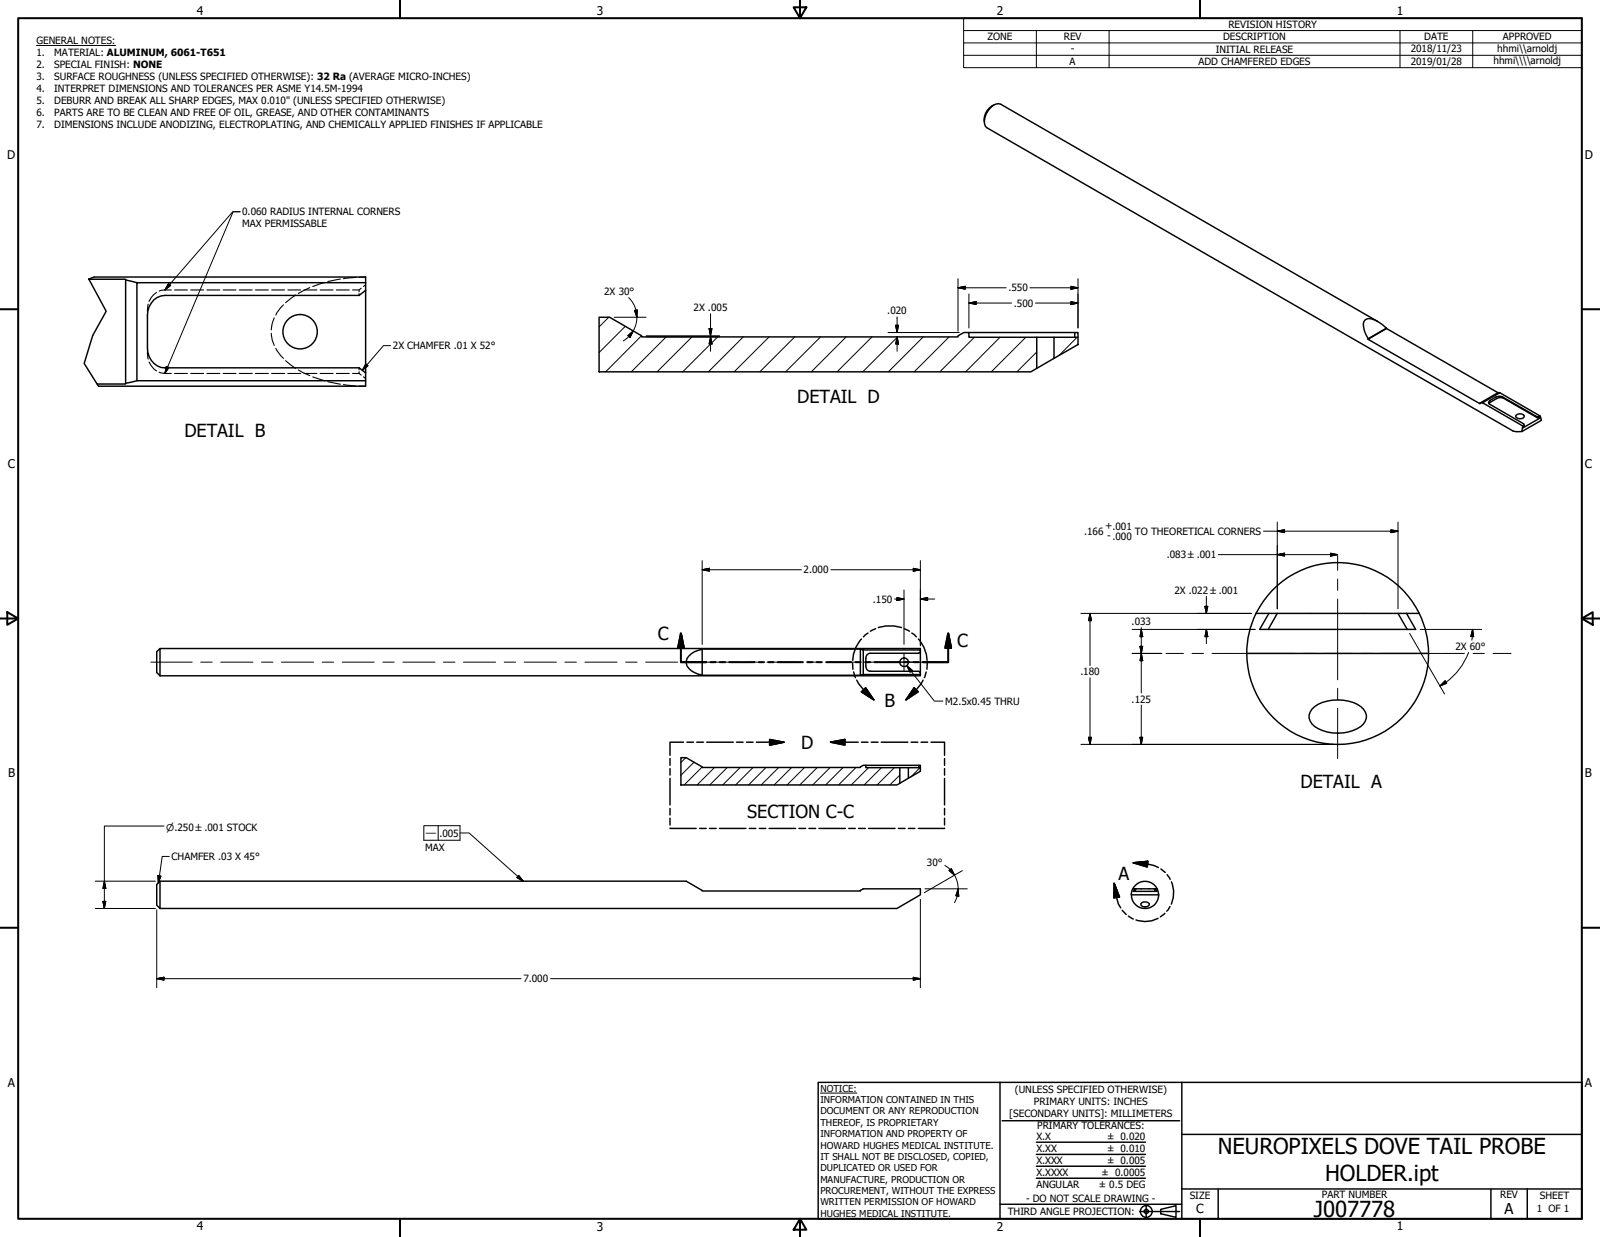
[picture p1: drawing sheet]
<svg xmlns="http://www.w3.org/2000/svg" width="559mm" height="432mm" viewBox="0 0 559 432" stroke-linecap="round" stroke-linejoin="round" font-family="sans-serif">
<!-- layer: Hatch (ANSI) -->
<g fill="none" stroke="#000" stroke-width=".35">
<path d="M212.6 110.7l-3.4 3.4M218.4 113.9l-9.2 9.2M224.1 117.2l-12.6 12.6M232.7 117.6l-12.2 12.2M241.7 117.6l-12.2 12.2M250.6 117.6l-12.2 12.2M259.6 117.6l-12.2 12.2M268.6 117.6l-12.2 12.2M277.6 117.6l-12.2 12.2M286.6 117.6l-12.2 12.2M295.5 117.6l-12.2 12.2M304.5 117.6l-12.1 12.2"/>
<path d="M313.5 117.6l-12.2 12.2M322.5 117.6l-12.2 12.2M331.5 117.6l-12.2 12.2M340.3 117.7l-12.1 12.1M349.2 117.7l-12 12.1M358.3 117.7l-12.1 12.1M376.2 117.7l-6.4 6.4M362.1 122.9l-6.9 6.9M239.5 264.5l-1.7 1.7M242.4 266.1l-4.6 4.5M245.2 267.7l-6.2 6.3M249.6 267.9l-6.1 6.1"/>
<path d="M254 267.9l-6.1 6.1M258.5 267.9l-6.1 6.1M263 267.9l-6.1 6.1M267.5 267.9l-6.1 6.1M272 267.9l-6.1 6.1M276.5 267.9l-6.1 6.1M281 267.9l-6.1 6.1M285.4 267.9l-6.1 6.1M289.9 267.9l-6.1 6.1M294.4 267.9l-6 6.1M299 267.9l-6.1 6.1M303.3 268l-6 6"/>
<path d="M307.8 268l-6 6M312.4 268l-6.1 6M314.3 270.6l-3.5 3.4M321.3 268l-3.2 3.2"/>
</g>
<!-- layer: Visible (ANSI) -->
<g fill="none" stroke="#000" stroke-width=".51">
<path d="M347.1 36.6a5.9 5.9 0 0 0-3.4 5.9M31.1 97.5h12.8v.2M32.9 96.7h94.8v4.6M43.9 97.7l3.9 1M43.9 97.7v36.1M127.7 98.7h-79.9v34.2h79.9v-2.7M127.7 101.3l-2.3 1.8h-67.8a6.5 6.5 0 0 0-6.1 7.1v11.2a6.6 6.6 0 0 0 6.1 7h67.8l2.3 1.8M127.7 101.3v28.9M209.2 110.7h3.7l11.2 6.5v.4h110.5v-.4l2-1.1h1.8v1.6h23.7v10.9l-2.1 1.2h-150.8zM338.4 116.1h36.9M362.1 117.7h6M368.1 117.7h8.4v2.6l-8.4 4.8z"/>
<path d="M375.3 117.7v-1.6h1.2v1.6M477.8 118.2v.2M481.1 112.2l-131.6-75.8a3.2 3.2 0 0 0-3.6 1.2 6.2 6.2 0 0 0-1.7 6.5l184.2 106.3 1.1 .3 2.1-.1M484.2 114.6a8.6 8.6 0 0 0-6.8-3.3 2.22 2.22 0 0 0-1.2 2.9l.3 1.2 1.3 2.8M484.2 114.6l-6.4 3.6M484.2 114.6l.1 .1M43.9 133.8v.2h-10M47.8 132.9l-3.9 .9M127.7 132.9v1.9h-93.3M368.1 125.1l-6 3.5M523.2 137.1l-38.9-22.4-6.5 3.7 39 22.5 .1-.2M523.8 137.1l14.1 8.1-.4 .3"/>
<path d="M523.8 137.1l-.6-.1-6.3 3.7M523.8 137.1l-6 3.5M517.8 140.6l14.1 8.1 .4-.3M517.8 140.6l-.9 .1M519.9 140.8l.2-.1a5.6 5.6 0 0 1 4.5-1.9l12.5 7.1M529.5 145a2.12 2.12 0 0 1 2.8 0v.5a1.84 1.84 0 0 1-3-.1zM531.9 148.7l-.3 1.9M536.7 145.4l-11.9-6.8a2.56 2.56 0 0 0-2.4 0l-2.3 1.5-.2 .7 12.4 7.2-.3 1.3 5.8-3.3M536.7 145.4l.8 .1 .3 .5-.7-.1zM537.9 145.2l.4 1.5-6.7 3.9M438.7 214.1a31.8 31.8 0 0 0-3.3 14M443.2 214.1h-4.5a31.8 31.8 0 0 1 28.5-17.7 31.8 31.8 0 0 1 28.5 17.7h-4.5"/>
<path d="M446.1 214.1h45.1M488.3 214.1l3.2 5.6M491.2 214.1l3.2 5.6h-54.5l3.3-5.6h2.9l-3.2 5.6M495.7 214.2a31.7 31.7 0 0 1 3.2 13.9M55.9 226.4l-1.2 1.1v7.3l1.2 1.1M245.2 226.6a6.4 6.4 0 0 0-5.5 4.1 4.8 4.8 0 0 0 4.1 4.6l1.4 .3M245.2 226.6h55.3v9.1h-55.3zM300.5 226.6l1 .3M301.5 226.9h19.9v.7M301.5 235.5l-1 .1M301.5 226.9v8.6M321.4 234.8v.7h-19.9"/>
<path d="M321.4 227.6l-.5 .4h-17a1.63 1.63 0 0 0-1.5 1.7v2.8a1.64 1.64 0 0 0 1.5 1.8h17l.5 .5M321.4 235.5v.4h-265.5M321.4 226.9v-.5h-265.5v9.5M321.4 227.6v7.2M435.4 228.1h63.5a31.8 31.8 0 0 1-31.7 31.7 31.8 31.8 0 0 1-31.8-31.7zM458.2 247.5a14.3 14.3 0 0 1 14.3-2.3 5.7 5.7 0 0 1 4.7 5.4 6 6 0 0 1-4.7 4.4 14.4 14.4 0 0 1-14.3-2.3 3.8 3.8 0 0 1 0-5.2zM237.8 264.5h1.8l5.6 3.4h55.3l1-.8h.9v.9h11.9v5.4l-1.1 .6h-75.4zM302.4 267.1h18.5M314.3 268h2.9M317.2 268h4.2v1.2l-4.2 2.5zM317.2 271.7l-2.9 1.7M320.9 268v-.9h.5v.9"/>
<path d="M55.9 307.6h183.7l5.6 3.4h55.3l1-.7h19.9v2.1l-8.2 4.7h-257.3zM55.9 307.6l-1.2 1.1v7.3l1.2 1.1M395.2 312.4h9.5a4.8 4.8 0 0 1-4.8 4.7 4.8 4.8 0 0 1-4.7-4.7zM395.6 310.3l-.5 2.1M396.3 310.3h-.7a4.8 4.8 0 0 1 8.6 0h-.7M396.7 310.3h6.8M398.7 315.2a1.62 1.62 0 0 1 2.7 .7 2 2 0 0 1-2.9 0zM403.1 310.3l.4 .8M403.5 310.3l.5 .8h-8.2l.5-.8h.4l-.5 .8M404.1 310.3l.5 2.1"/>
<circle cx="104.8" cy="115.8" r="6"/>
<circle cx="315.8" cy="231.2" r="1.49"/>
</g>
<!-- layer: Visible Narrow (ANSI) -->
<path d="M520.4 139.8l-.3 .9M522.4 138.6l.3 .5M524.8 138.6l.3 .4" fill="none" stroke="#000" stroke-width=".38"/>
<!-- layer: Break Line (ANSI) -->
<path d="M32.9 96.7l-1.9 .7 6.1 11.2-4.7 8.5-3 9.8 5 7.9" fill="none" stroke="#000" stroke-width=".51"/>
<!-- layer: Hidden (ANSI) -->
<g fill="none" stroke="#000" stroke-width=".38">
<path d="M113.4 98.6l-4.2 1.4M118.9 97.4l-4.4 .9M124.3 96.8l-4.3 .5M127.7 96.7l-2.2 .1M127.7 99.4l-.8 .6M51.5 109.5v.7M51.8 106.2l-.3 2.7M54.7 102.1a6.4 6.4 0 0 0-2.6 3.1M59.8 101.2h-2.2l-2 .4M61 101.2h4.5M66.6 101.2h4.5M72.3 101.2h4.5"/>
<path d="M77.9 101.2h4.5M83.6 101.2h4.5M89.2 101.2h4.5M94.7 116.3l.4 2.4 .7 1.9M94.9 101.2h4.5M95.8 110.9l-.7 2-.4 2.3M99 106.4l-2.3 2.8-.4 .8M100.5 101.2h4.5M103.3 103l-3.5 2.7M106.2 101.2h4.5M108.2 100.4l-4 2M111.8 101.2h4.5"/>
<path d="M117.5 101.2h4.5M123.1 101.2h2.3M125.4 102.5v.6M126.2 100.6l-.8 .6v.7M51.5 122.7l.3 2.6M51.5 121.4v.6M52.1 126.4l1.7 2.4 .9 .7M55.6 129.9l2 .5h2.2M61 130.4h4.5M66.6 130.4h4.5M72.3 130.4h4.5M77.9 130.4h4.5"/>
<path d="M83.6 130.4h4.5M89.2 130.4h4.5M94.9 130.4h4.5M96.3 121.6l1.7 2.5 1 1M99.8 125.9l3.5 2.7M100.5 130.4h4.5M104.2 129.2l4 1.9M106.2 130.4h4.5M109.2 131.6l4.2 1.3M111.8 130.4h4.5M114.5 133.2l4.4 .9M117.5 130.4h4.5"/>
<path d="M120 134.2l4.3 .5M123.1 130.4h2.3M125.4 128.4v.7M125.4 129.7v.7M125.4 130.4l.8 .5M125.5 134.7l2.2 .1M126.9 131.5l.8 .6"/>
</g>
<!-- layer: Detail Boundary (ANSI) -->
<g fill="none" stroke="#000" stroke-width=".51">
<path d="M305.8 219.5l-1.8 .8M306.8 219.1a13 13 0 0 1 8 0M315.8 219.5l1.8 .8M297.8 231.5l.1 2.1M298.1 234.6l.7 1.9M299.2 237.4l2.4 3.4 3.6 3.5M300.9 223.1a11.5 11.5 0 0 0-3.1 7.4M303.1 221l-1.5 1.3M318.5 221l1.5 1.3M320.7 223.1a11.5 11.5 0 0 1 3.1 7.4M322.4 237.4l-2.4 3.4-3.6 3.5M323.5 234.6l-.7 1.9"/>
<path d="M323.8 231.5l-.1 2.1M238.7 259.1h-4.7v4.6M239.9 259.1h2.3M243.3 259.1h2.4M246.8 259.1h9.3M257.2 259.1h2.3M260.7 259.1h2.3M264.2 259.1h9.6M268.8 258.1l5 1-5 1zM290.1 259.1l5-1v2zM290.1 259.1h9.6M300.9 241.5l1.4-1.4 2.9 4.2z"/>
<path d="M300.9 259.1h2.2M304.3 259.1h2.3M307.8 259.1h9.3M318.2 259.1h2.3M319.3 240.1l1.4 1.4-4.3 2.8zM321.7 259.1h2.3M325.2 259.1h4.7v4.6M234 264.8v2.3M234 268.3v2.3M234 271.7v9.3M329.9 264.8v2.3M329.9 268.3v2.3"/>
<path d="M329.9 271.7v9.3M234 289.1l9.1 .1M234 282.2v2.3M234 285.6v2.4M244.3 289.2h2.3M247.8 289.2h2.3M251.3 289.2h9.2M261.7 289.2h2.3M265.2 289.2h2.3M268.6 289.2h9.3M279 289.2h2.4M282.5 289.2h2.4"/>
<path d="M286 289.2h9.3M296.4 289.2h2.3M299.8 289.2h2.4M303.3 289.2h9.3M313.8 289.2h2.3M317.2 289.2h2.3M329.9 289.1l-9.2 .1M329.9 282.2v2.3M329.9 285.6v2.4M389.1 308.4l1.9 4.7-2 .3zM389.1 308.4l.9 4.8 .6 2.3 .8 1.4M391.9 317.8l1.4 1.4"/>
<path d="M394.1 319.8l1.7 1M395.8 301.2l5.1-.5-.2 1.9zM395.8 301.2l5 .4 2.3 .5 1.5 .7M405.4 303.3l1.6 1.2M406.8 318.8l-1.5 1.2M407.6 305.3l1.1 1.7M408.6 316.4l-1.1 1.7M409.1 307.8a9.6 9.6 0 0 1 0 7.8M404.4 320.5a9.1 9.1 0 0 1-7.7 .6"/>
</g>
<path d="M290.1 259.1l5-1zM290.1 259.1l5-1v2zM300.9 241.5l4.3 2.8zM300.9 241.5l1.4-1.4 2.9 4.2zM319.3 240.1l-2.9 4.2zM319.3 240.1l1.4 1.4-4.3 2.8zM268.8 260.1l5-1zM268.8 258.1l5 1-5 1zM389.1 308.4l1.9 4.7zM389.1 308.4l1.9 4.7-2 .3zM395.8 301.2l5.1-.5zM395.8 301.2l5.1-.5-.2 1.9z" fill="#000" stroke="#000" stroke-width=".51"/>
<!-- layer: Section Line (ANSI) -->
<g fill="none" stroke="#000" stroke-width=".7">
<path d="M237.8 221.2l1 5h-2zM237.8 221.2v9.9h8.8M248.1 231.1h1.8M251.4 231.1h1.8M254.7 231.1h8.8M265 231.1h1.8M268.4 231.1h1.7M271.7 231.1h8.7M281.9 231.1h1.8M285.2 231.1h1.8M288.5 231.1h8.8M298.8 231.1h1.8"/>
<path d="M302.1 231.1h1.8M305.4 231.1h8.9M315.7 231.1h1.9M319 231.1h1.9M331.2 221.2l1 5h-2.1zM331.2 221.2v9.9h-8.9"/>
</g>
<path d="M237.8 221.2l1 5zM237.8 221.2l1 5h-2zM331.2 221.2l1 5zM331.2 221.2l1 5h-2.1z" fill="#000" stroke="#000" stroke-width=".7"/>
<!-- layer: Border (ANSI) -->
<g fill="none" stroke="#000" stroke-width=".7">
<path d="M6.3 6.3h546.1v419.1h-546.1zM139.7 0v6.3M277.2 2.5h4.4l-2.2 3.8zM279.4 0v6.3M419.1 0v6.3M0 107.9h6.3M552.4 107.9h6.4M0 215.9h6.3M2.5 213.7l3.8 2.2-3.8 2.2zM552.4 215.9l3.9-2.2v4.4zM552.4 215.9h6.4M0 323.8h6.3"/>
<path d="M552.4 323.8h6.4M139.7 425.4v6.4M279.4 425.4l2.2 3.9h-4.4zM279.4 425.4v6.4M419.1 425.4v6.4"/>
</g>
<!-- layer: Title (ANSI) -->
<g fill="none" stroke="#000" stroke-width=".51">
<path d="M285.8 377.8h266.6v47.6h-266.6zM349.2 377.8v47.6M412.7 377.8v47.6M350 391.2h62M361.9 398.7h38.1M412.7 396h139.7M361.9 411.3h38.1M361.9 407.1h38.1M361.9 403h38.1M412.7 415h139.7M425.4 415v10.4M520.7 415v10.4"/>
<path d="M533.4 415v10.4M349.2 420.4h63.5M398 422.9h14M400.3 420.6v4.6M405.4 422.1l5.3-1.2v4l-5.3-1.2z"/>
<circle cx="400.3" cy="422.9" r="2.06"/>
<circle cx="400.3" cy="422.9" r=".73"/>
</g>
<path d="M286.5 381.6h12.8" fill="none" stroke="#000" stroke-width=".35"/>
<!-- layer: Symbol (ANSI) -->
<g fill="none" stroke="#000" stroke-width=".35">
<path d="M12.7 15.9h27.7M336.5 10.7v-4.4h215.9v4.4M336.5 15h215.9M336.5 19.3h215.9M361.9 10.7v12.9M387.3 10.7v12.9M488.9 10.7v12.9M514.3 10.7v12.9M552.4 10.7h-215.9v4.3M552.4 10.7v12.9h-215.9v-8.6M83.8 73.9h-2.5l-23.7 27.3M83.9 73.9h-2.5l-23.8 56.5"/>
<path d="M58.9 99l.7 .6-2 1.6zM58.1 127.9l.9 .4-1.4 2.1zM127.8 127.1l.7 .6-1.9 1.6zM136.4 120.6h-2.5l-7.3 8.7M316.7 232.3l1.9 1.7-.8 .6zM316.7 232.3l9.6 12.4h3M59.1 299h-2.5l-1.3 9.2M148 288.2h12.7v5.1h-12.7zM153 288.2v5.1M160.7 290.8h3.1l19 16.8M55.2 305.6l1 .2-.9 2.4zM181.2 305.6l1.6 2-2.3-1.3z"/>
</g>
<!-- layer: Dimension (ANSI) -->
<g fill="none" stroke="#000" stroke-width=".35">
<path d="M334.6 97.3v18.3M374 99.9l2.5 .6-2.5 .5zM376.5 97.3v17.2M214.5 110.7h11.1M219.3 117.2l1.9-1.7-1.2 2.3zM219.6 103.9l1.7 2.3a9.5 9.5 0 0 1 1 5.9l-.3 1.4a9.6 9.6 0 0 1-2.7 4.3l-1.6 1.2M221.6 108.3l1-.1-.2 2.5zM225.7 117.2h25.6M225.7 117.6h25.6M247.6 114.7h1.1l-.5 2.5zM248.2 117.6l.5 2.5h-1.1zM248.2 109.5v7.7"/>
<path d="M248.2 117.6v5M310.1 116.1h24.9M312.8 113.5h1l-.5 2.6zM313.3 117.6l.5 2.5h-1zM313.3 110.6v5.5M313.3 117.6v5M334.6 100.5l2.5-.6v1.1zM334.6 100.5h16.8M338.4 105.8l2.5-.5v1zM338.4 105.8h14.9M338.4 102.6v11.9M359.7 100.5h16.8"/>
<path d="M361.6 105.8h14.9M374 105.3l2.5 .5-2.5 .5zM245.2 198.9l2.6-.5v1zM245.2 198.9h34.7M245.2 195.7v29.3M290.2 198.9h31.2M319 198.4l2.4 .5-2.4 .5zM321.4 195.7v29.8M425.5 193.6h41.7M441.3 185.4h47M446.1 185.4l2.5-.5v1zM446.1 193.6l2.5-.5v1z"/>
<path d="M446.1 182.2v30.3M464.7 193.1l2.5 .5-2.5 .5zM485.8 184.9l2.5 .5-2.5 .5zM488.3 182.2v30.3M312.4 209.1h3.3M313.2 208.6l2.5 .5-2.5 .5zM315.7 205.9v19M321.4 209.1l2.6-.5v1zM321.4 209.1h5.1M377.5 214.1h59.6M380.7 214.1l.5 2.6h-1zM380.7 214.1v18.2"/>
<path d="M395.4 219.7h42.9M398.6 219.7l.5 2.5h-1zM398.6 219.1v22.8M420.8 211.6h1l-.5 2.5zM421.3 219.7l.5 2.5h-1zM421.3 208.2v5.9M421.3 219.7v5M496 219.7h21.5M514.3 219.7l.4 2.5h-1zM514.3 219.7l-.3 3.8M380.7 236.6v23.2M395.4 228.1h10.4"/>
<path d="M398.1 225.6h1l-.5 2.5zM398.6 228.1l.5 2.5h-1zM492.3 221.1l4 6.9M496.4 228.2l8.1 14.1M502.9 239.5l1.8-1.8 .6 .8zM505 238.1l-2.1 1.4M512.9 227.7a22.8 22.8 0 0 1-7.9 10.4M377.5 259.8h88.1M380.2 257.4h1l-.5 2.4zM398.1 257.4h1l-.5 2.4zM398.6 246.1v13.7M57.3 288.4h-20.9v28.7"/>
<path d="M33.3 307.6h21M33.3 317.1h21M35.9 314.6h1.1l-.6 2.5zM36.4 307.6l.6 2.5h-1.1zM54.7 317.6v27.2M321.4 313.9v30.9M323 310.3h14.8M330 302.1l1.9 1.4a9.6 9.6 0 0 1 2.6 5.4l.1 1.4M331.5 303.8l.7-.6 1.2 2.3zM334.3 312.8l-.9 2.3M334.6 310.3l.2 2.6-1-.2zM334.6 310.3l-.3 2.5"/>
<path d="M336.1 303.9l-13.3 7.7M54.7 341.6l2.6-.5v1zM54.7 341.6h127.3M192.3 341.6h129.1M319 341.1l2.4 .5-2.4 .5z"/>
</g>
<g fill="#000" stroke="#000" stroke-width=".35">
<path d="M334.6 100.5l2.5-.6zM334.6 100.5l2.5-.6v1.1zM221.2 115.5l-1.2 2.3zM219.3 117.2l1.9-1.7-1.2 2.3zM221.6 108.3l.8 2.4zM221.6 108.3l1-.1-.2 2.5zM247.6 114.7l.6 2.5zM247.6 114.7h1.1l-.5 2.5zM312.8 113.5l.5 2.6zM312.8 113.5h1l-.5 2.6zM338.4 105.8l2.5-.5zM338.4 105.8l2.5-.5v1z"/>
<path d="M374 101l2.5-.5zM374 99.9l2.5 .6-2.5 .5zM374 106.3l2.5-.5zM374 105.3l2.5 .5-2.5 .5zM248.2 117.6l.5 2.5zM248.2 117.6l.5 2.5h-1.1zM313.3 117.6l.5 2.5zM313.3 117.6l.5 2.5h-1zM245.2 198.9l2.6-.5zM245.2 198.9l2.6-.5v1zM319 199.4l2.4-.5zM319 198.4l2.4 .5-2.4 .5z"/>
<path d="M446.1 185.4l2.5-.5zM446.1 185.4l2.5-.5v1zM446.1 193.6l2.5-.5zM446.1 193.6l2.5-.5v1zM464.7 194.1l2.5-.5zM464.7 193.1l2.5 .5-2.5 .5zM485.8 185.9l2.5-.5zM485.8 184.9l2.5 .5-2.5 .5zM313.2 209.6l2.5-.5zM313.2 208.6l2.5 .5-2.5 .5zM321.4 209.1l2.6-.5zM321.4 209.1l2.6-.5v1z"/>
<path d="M380.7 214.1l.5 2.6zM380.7 214.1l.5 2.6h-1zM420.8 211.6l.5 2.5zM420.8 211.6h1l-.5 2.5zM398.1 225.6l.5 2.5zM398.1 225.6h1l-.5 2.5zM398.6 219.7l.5 2.5zM398.6 219.7l.5 2.5h-1zM398.6 228.1l.5 2.5zM398.6 228.1l.5 2.5h-1zM421.3 219.7l.5 2.5zM421.3 219.7l.5 2.5h-1z"/>
<path d="M502.9 239.5l1.8-1.8zM502.9 239.5l1.8-1.8 .6 .8zM514.3 219.7l.4 2.5zM514.3 219.7l.4 2.5h-1zM380.2 257.4l.5 2.4zM380.2 257.4h1l-.5 2.4zM398.1 257.4l.5 2.4zM398.1 257.4h1l-.5 2.4zM35.9 314.6l.5 2.5zM35.9 314.6h1.1l-.6 2.5zM36.4 307.6l.6 2.5zM36.4 307.6l.6 2.5h-1.1z"/>
<path d="M331.5 303.8l1.9 1.7zM331.5 303.8l.7-.6 1.2 2.3zM334.6 310.3l.2 2.6zM334.6 310.3l.2 2.6-1-.2zM54.7 341.6l2.6-.5zM54.7 341.6l2.6-.5v1zM319 342.1l2.4-.5zM319 341.1l2.4 .5-2.4 .5z"/>
</g>
<!-- layer: Center Mark (ANSI) -->
<path d="M312.5 231.1h6.4M315.7 228v6.3" fill="none" stroke="#000" stroke-width=".35"/>
<!-- layer: Symbol (ANSI) -->
<path d="M58.9 99l-1.3 2.2zM58.9 99l.7 .6-2 1.6zM58.1 127.9l-.5 2.5zM58.1 127.9l.9 .4-1.4 2.1zM127.8 127.1l-1.2 2.2zM127.8 127.1l.7 .6-1.9 1.6zM316.7 232.3l1.9 1.7zM316.7 232.3l1.9 1.7-.8 .6zM55.2 305.6l.1 2.6zM55.2 305.6l1 .2-.9 2.4zM180.5 306.3l2.3 1.3zM181.2 305.6l1.6 2-2.3-1.3z" fill="#000" stroke="#000" stroke-width=".35"/>
<!-- layer: Centerline (ANSI) -->
<g fill="none" stroke="#000" stroke-width=".35">
<path d="M467.2 193.9v5.2M467.2 202.1v4M467.2 209.1v28.2M52.7 231.1h14.4M70.1 231.1h4M77.1 231.1h11.2M91.3 231.1h4M98.3 231.1h11.2M112.5 231.1h4M119.5 231.1h11.2M133.7 231.1h4M140.7 231.1h11.2"/>
<path d="M154.9 231.1h4M161.9 231.1h11.2M176.1 231.1h4M183.1 231.1h11.2M197.3 231.1h4M204.3 231.1h11.2M218.5 231.1h4M225.5 231.1h11.2M239.7 231.1h3.9M246.7 231.1h11.2M260.9 231.1h4M267.8 231.1h11.3"/>
<path d="M282.1 231.1h4M289.1 231.1h11.2M303.3 231.1h4M310.3 231.1h14.3M407.2 228.1h6.1M416.3 228.1h4M423.3 228.1h28.7M455 228.1h4M462 228.1h10.4M475.4 228.1h4M482.4 228.1h29M514.5 228.1h3.9"/>
<path d="M521.5 228.1h6.2M467.2 240.3v4M467.2 247.3v17.5"/>
</g>
<g font-size="7.7">
<text x="425.4" y="403">NEUROPIXELS DOVE TAIL PROBE</text>
<text x="462.8" y="412.2">HOLDER.ipt</text>
<text x="458.9" y="424.8">J007778</text>
</g>
<g font-size="6.3">
<text x="278.4" y="140.8">DETAIL D</text>
<text x="64.4" y="152.4">DETAIL B</text>
<text x="229.8" y="223.4">C</text>
<text x="334.3" y="225.8">C</text>
<text x="308.9" y="246.9">B</text>
<text x="279.8" y="261.4">D</text>
<text x="454.2" y="275">DETAIL A</text>
<text x="261" y="285.6">SECTION C-C</text>
<text x="390.6" y="307.1">A</text>
</g>
<text font-size="5.2" x="525.5" y="423.8">A</text>
<text font-size="4.4" x="417.8" y="423.5">C</text>
<g font-size="4.2">
<text x="68.7" y="5.3">4</text>
<text x="208.4" y="5.3">3</text>
<text x="348.1" y="5.3">2</text>
<text x="487.8" y="5.3">1</text>
<text x="2.5" y="55.5">D</text>
<text x="553.5" y="55.5">D</text>
<text x="2.8" y="163.4">C</text>
<text x="553.5" y="163.4">C</text>
<text x="2.9" y="271.4">B</text>
<text x="553.5" y="271.4">B</text>
<text x="2.8" y="379.3">A</text>
<text x="553.5" y="379.3">A</text>
<text x="68.7" y="429.5">4</text>
<text x="208.4" y="429.6">3</text>
<text x="348.1" y="429.6">2</text>
<text x="487.8" y="429.5">1</text>
</g>
<g font-size="3.5">
<text x="429" y="9.8">REVISION HISTORY</text>
<text x="12.7" y="15.3">GENERAL NOTES:</text>
<text x="344.9" y="14.1">ZONE</text>
<text x="371.5" y="14.1">REV</text>
<text x="427.2" y="14.1">DESCRIPTION</text>
<text x="497.4" y="14.1">DATE</text>
<text x="524.9" y="14.1">APPROVED</text>
<text x="12.7" y="19.5">1.</text>
<text x="12.7" y="23.7">2.</text>
<text x="18.9" y="19.5">MATERIAL: ALUMINUM, 6061-T651</text>
<text x="18.9" y="23.7">SPECIAL FINISH: NONE</text>
<text x="373.6" y="22.7">A</text>
<text x="374" y="18.3">-</text>
<text x="418.6" y="22.7">ADD CHAMFERED EDGES</text>
<text x="424.6" y="18.4">INITIAL RELEASE</text>
<text x="492.7" y="18.2">2018/11/23</text>
<text x="492.7" y="22.5">2019/01/28</text>
<text x="521.6" y="22.4">hhmi\\\\arnoldj</text>
<text x="522.9" y="18.1">hhmi\\arnoldj</text>
<text x="12.7" y="27.8">3.</text>
<text x="18.9" y="27.8">SURFACE ROUGHNESS (UNLESS SPECIFIED OTHERWISE): 32 Ra (AVERAGE MICRO-INCHES)</text>
<text x="12.7" y="32">4.</text>
<text x="18.9" y="32">INTERPRET DIMENSIONS AND TOLERANCES PER ASME Y14.5M-1994</text>
<text x="12.7" y="36.2">5.</text>
<text x="12.7" y="40.4">6.</text>
<text x="18.9" y="36.2">DEBURR AND BREAK ALL SHARP EDGES, MAX 0.010&quot; (UNLESS SPECIFIED OTHERWISE)</text>
<text x="18.9" y="40.4">PARTS ARE TO BE CLEAN AND FREE OF OIL, GREASE, AND OTHER CONTAMINANTS</text>
<text x="12.7" y="44.6">7.</text>
<text x="18.9" y="44.6">DIMENSIONS INCLUDE ANODIZING, ELECTROPLATING, AND CHEMICALLY APPLIED FINISHES IF APPLICABLE</text>
<text x="84.6" y="75.2">0.060 RADIUS INTERNAL CORNERS</text>
<text x="84.6" y="79.4">MAX PERMISSABLE</text>
<text x="352.2" y="101.7">.550</text>
<text x="211" y="103.1">2X 30°</text>
<text x="354.1" y="107.1">.500</text>
<text x="242.3" y="108.6">2X .005</text>
<text x="309.9" y="109.7">.020</text>
<text x="137.2" y="121.9">2X CHAMFER .01 X 52°</text>
<text x="386" y="184.7">+.001</text>
<text x="378.6" y="186.7">.166</text>
<text x="386.7" y="188.3">- .000</text>
<text x="396.4" y="186.7">TO THEORETICAL CORNERS</text>
<text x="407.5" y="194.9">.083 ±.001</text>
<text x="280.7" y="200.2">2.000</text>
<text x="410.1" y="207.3">2X .022 ±.001</text>
<text x="304.9" y="210.4">.150</text>
<text x="395.2" y="218.2">.033</text>
<text x="508.3" y="226.9">2X 60°</text>
<text x="377.3" y="235.7">.180</text>
<text x="330.1" y="246">M2.5x0.45 THRU</text>
<text x="395.2" y="245.2">.125</text>
<text x="153.5" y="292">.005</text>
<text x="148.5" y="297.1">MAX</text>
<text x="59.9" y="300.2">CHAMFER .03 X 45°</text>
<text x="323.7" y="302.1">30°</text>
<text x="182.8" y="342.9">7.000</text>
<text x="354.5" y="381.6">(UNLESS SPECIFIED OTHERWISE)</text>
<text x="352.5" y="390">[SECONDARY UNITS]: MILLIMETERS</text>
<text x="361.1" y="385.8">PRIMARY UNITS: INCHES</text>
<text x="362.3" y="394.1">PRIMARY TOLERANCES:</text>
<text x="361.9" y="397.9">X.X</text>
<text x="386.7" y="398">± 0.020</text>
<text x="361.9" y="402.1">X.XX</text>
<text x="361.9" y="406.3">X.XXX</text>
<text x="386.7" y="402.1">± 0.010</text>
<text x="386.7" y="406.3">± 0.005</text>
<text x="361.9" y="410.5">X.XXXX</text>
<text x="384.7" y="410.5">± 0.0005</text>
<text x="358.4" y="419.7">- DO NOT SCALE DRAWING -</text>
<text x="361.9" y="414.6">ANGULAR</text>
<text x="383.8" y="414.7">± 0.5 DEG</text>
<text x="415.5" y="418.4">SIZE</text>
<text x="461.6" y="418.3">PART NUMBER</text>
<text x="523.9" y="418.3">REV</text>
<text x="537.8" y="418.4">SHEET</text>
<text x="352" y="424.2">THIRD ANGLE PROJECTION:</text>
<text x="536.7" y="423.2">1 OF 1</text>
</g>
<g font-size="3.3">
<text x="58" y="290.1">⌀.250 ±.001 STOCK</text>
<text x="148.5" y="291">⏤</text>
<text x="286.5" y="381.1">NOTICE:</text>
<text x="286.5" y="385">INFORMATION CONTAINED IN THIS</text>
<text x="286.5" y="389">DOCUMENT OR ANY REPRODUCTION</text>
<text x="286.5" y="392.9">THEREOF, IS PROPRIETARY</text>
<text x="286.5" y="396.9">INFORMATION AND PROPERTY OF</text>
<text x="286.5" y="400.9">HOWARD HUGHES MEDICAL INSTITUTE.</text>
<text x="286.5" y="404.9">IT SHALL NOT BE DISCLOSED, COPIED,</text>
<text x="286.5" y="408.9">DUPLICATED OR USED FOR</text>
<text x="286.5" y="412.8">MANUFACTURE, PRODUCTION OR</text>
<text x="286.5" y="416.8">PROCUREMENT, WITHOUT THE EXPRESS</text>
<text x="286.5" y="420.8">WRITTEN PERMISSION OF HOWARD</text>
<text x="286.5" y="424.8">HUGHES MEDICAL INSTITUTE.</text>
</g>
</svg>
